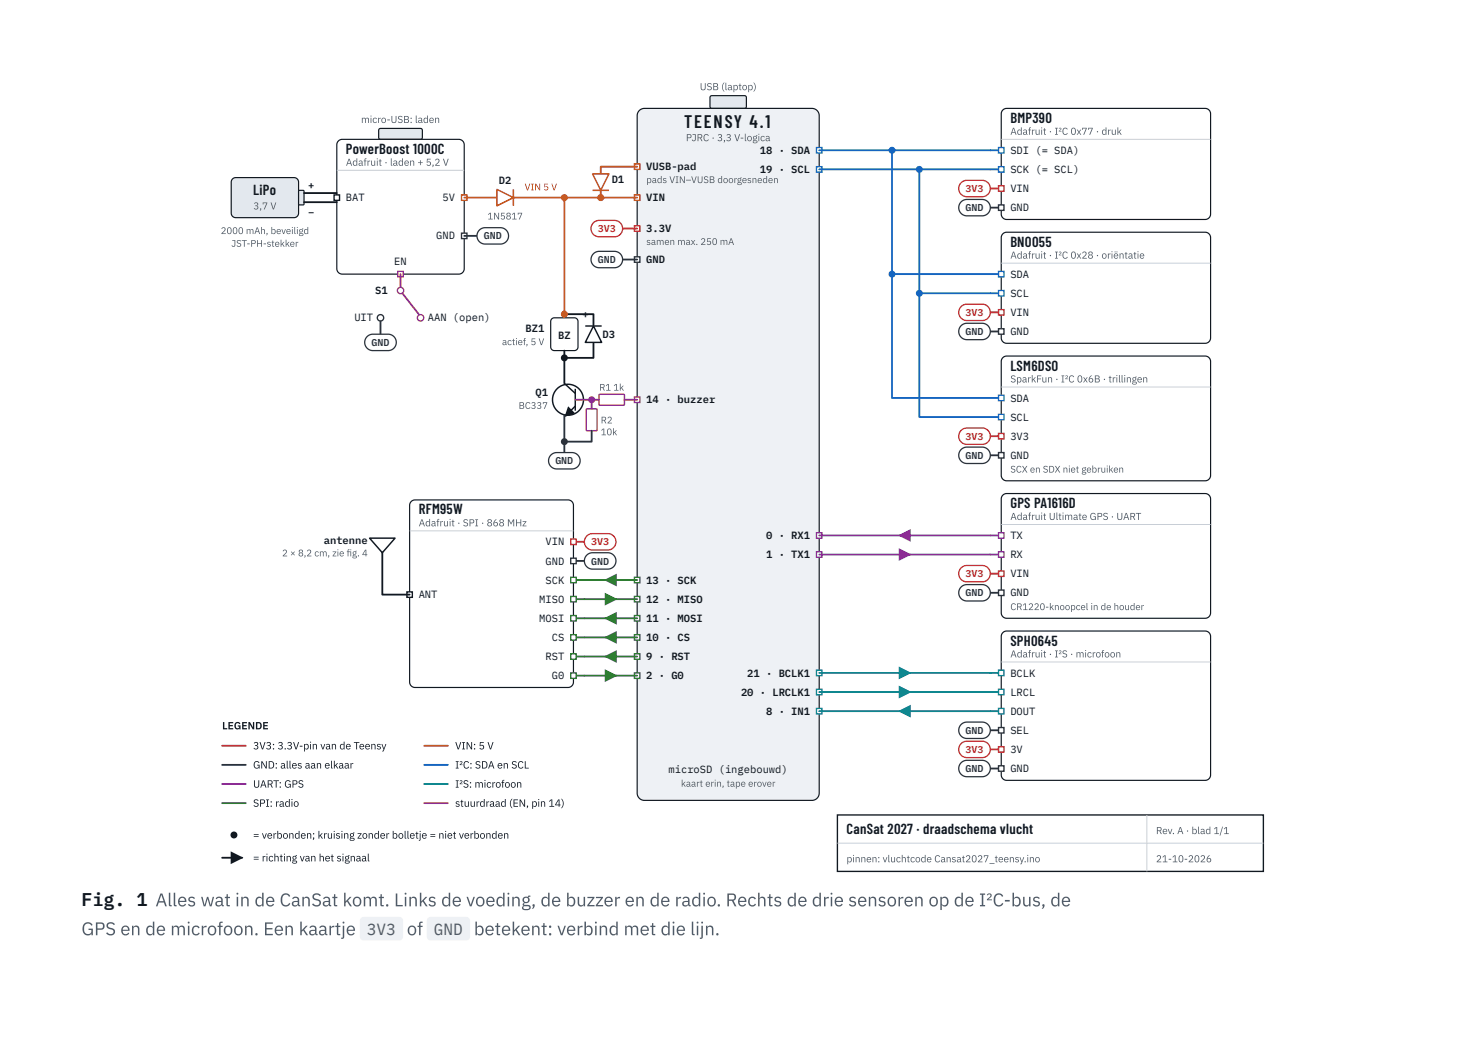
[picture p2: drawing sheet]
<svg xmlns="http://www.w3.org/2000/svg" width="297mm" height="210mm" viewBox="0 0 297 210" stroke-linecap="round" stroke-linejoin="round" font-family="sans-serif">
<path d="M202.1 22.2l.8-.4h39.9a1.1 1.1 0 0 1 1.1 1.1v20.2a1.1 1.1 0 0 1-1.1 1.1h-39.9a1.1 1.1 0 0 1-1.1-1.1v-20.2z" fill="none" stroke="#111820" stroke-width=".24"/>
<path d="M201.8 28.1h42.1" fill="none" stroke="#c9d0d8" stroke-width=".2"/>
<path d="M199.5 30.3h2.3" fill="none" stroke="#1565c0" stroke-width=".37"/>
<path d="M201.2 29.7h1.1v1.1h-1.1z" fill="#fff"/>
<path d="M201.2 29.7h1.1v1.1h-1.1z" fill="none" stroke="#1565c0" stroke-width=".28"/>
<path d="M199.5 34.1h2.3" fill="none" stroke="#1565c0" stroke-width=".37"/>
<path d="M201.2 33.6h1.1v1.1h-1.1z" fill="#fff"/>
<path d="M201.2 33.6h1.1v1.1h-1.1z" fill="none" stroke="#1565c0" stroke-width=".28"/>
<path d="M199.5 38h2.3" fill="none" stroke="#c62828" stroke-width=".37"/>
<path d="M201.2 37.4h1.1v1.1h-1.1z" fill="#fff"/>
<path d="M201.2 37.4h1.1v1.1h-1.1z" fill="none" stroke="#c62828" stroke-width=".28"/>
<path d="M199.5 41.8h2.3" fill="none" stroke="#2b323b" stroke-width=".37"/>
<path d="M201.2 41.3h1.1v1.1h-1.1z" fill="#fff"/>
<path d="M201.2 41.3h1.1v1.1h-1.1z" fill="none" stroke="#2b323b" stroke-width=".28"/>
<path d="M202.1 47.1l.8-.3h39.9a1.1 1.1 0 0 1 1.1 1.1v20.2a1.1 1.1 0 0 1-1.1 1.1h-39.9a1.1 1.1 0 0 1-1.1-1.1v-20.2z" fill="#fff"/>
<path d="M202.1 47.1l.8-.3h39.9a1.1 1.1 0 0 1 1.1 1.1v20.2a1.1 1.1 0 0 1-1.1 1.1h-39.9a1.1 1.1 0 0 1-1.1-1.1v-20.2z" fill="none" stroke="#111820" stroke-width=".24"/>
<path d="M201.8 53h42.1" fill="none" stroke="#c9d0d8" stroke-width=".2"/>
<path d="M199.5 55.2h2.3" fill="none" stroke="#1565c0" stroke-width=".37"/>
<path d="M201.2 54.7h1.1v1.1h-1.1z" fill="#fff"/>
<path d="M201.2 54.7h1.1v1.1h-1.1z" fill="none" stroke="#1565c0" stroke-width=".28"/>
<path d="M199.5 59.1h2.3" fill="none" stroke="#1565c0" stroke-width=".37"/>
<path d="M201.2 58.5h1.1v1.1h-1.1z" fill="#fff"/>
<path d="M201.2 58.5h1.1v1.1h-1.1z" fill="none" stroke="#1565c0" stroke-width=".28"/>
<path d="M199.5 62.9h2.3" fill="none" stroke="#c62828" stroke-width=".37"/>
<path d="M201.2 62.4h1.1v1.1h-1.1z" fill="#fff"/>
<path d="M201.2 62.4h1.1v1.1h-1.1z" fill="none" stroke="#c62828" stroke-width=".28"/>
<path d="M199.5 66.8h2.3" fill="none" stroke="#2b323b" stroke-width=".37"/>
<path d="M201.2 66.2h1.1v1.1h-1.1z" fill="#fff"/>
<path d="M201.2 66.2h1.1v1.1h-1.1z" fill="none" stroke="#2b323b" stroke-width=".28"/>
<path d="M202.1 72l.8-.3h39.9a1.1 1.1 0 0 1 1.1 1.1v22.9a1.1 1.1 0 0 1-1.1 1.1h-39.9a1.1 1.1 0 0 1-1.1-1.1v-22.9z" fill="#fff"/>
<path d="M202.1 72l.8-.3h39.9a1.1 1.1 0 0 1 1.1 1.1v22.9a1.1 1.1 0 0 1-1.1 1.1h-39.9a1.1 1.1 0 0 1-1.1-1.1v-22.9z" fill="none" stroke="#111820" stroke-width=".24"/>
<path d="M201.8 78h42.1" fill="none" stroke="#c9d0d8" stroke-width=".2"/>
<path d="M199.5 80.2h2.3" fill="none" stroke="#1565c0" stroke-width=".37"/>
<path d="M201.2 79.6h1.1v1.1h-1.1z" fill="#fff"/>
<path d="M201.2 79.6h1.1v1.1h-1.1z" fill="none" stroke="#1565c0" stroke-width=".28"/>
<path d="M199.5 84h2.3" fill="none" stroke="#1565c0" stroke-width=".37"/>
<path d="M201.2 83.5h1.1v1.1h-1.1z" fill="#fff"/>
<path d="M201.2 83.5h1.1v1.1h-1.1z" fill="none" stroke="#1565c0" stroke-width=".28"/>
<path d="M199.5 87.9h2.3" fill="none" stroke="#c62828" stroke-width=".37"/>
<path d="M201.2 87.3h1.1v1.1h-1.1z" fill="#fff"/>
<path d="M201.2 87.3h1.1v1.1h-1.1z" fill="none" stroke="#c62828" stroke-width=".28"/>
<path d="M199.5 91.7h2.3" fill="none" stroke="#2b323b" stroke-width=".37"/>
<path d="M201.2 91.2h1.1v1.1h-1.1z" fill="#fff"/>
<path d="M201.2 91.2h1.1v1.1h-1.1z" fill="none" stroke="#2b323b" stroke-width=".28"/>
<path d="M202.1 99.7l.8-.3h39.9a1.1 1.1 0 0 1 1.1 1.1v22.9a1.1 1.1 0 0 1-1.1 1.1h-39.9a1.1 1.1 0 0 1-1.1-1.1v-22.9z" fill="#fff"/>
<path d="M202.1 99.7l.8-.3h39.9a1.1 1.1 0 0 1 1.1 1.1v22.9a1.1 1.1 0 0 1-1.1 1.1h-39.9a1.1 1.1 0 0 1-1.1-1.1v-22.9z" fill="none" stroke="#111820" stroke-width=".24"/>
<path d="M201.8 105.6h42.1" fill="none" stroke="#c9d0d8" stroke-width=".2"/>
<path d="M199.5 107.9h2.3" fill="none" stroke="#7b2fa8" stroke-width=".37"/>
<path d="M201.2 107.3h1.1v1.1h-1.1z" fill="#fff"/>
<path d="M201.2 107.3h1.1v1.1h-1.1z" fill="none" stroke="#7b2fa8" stroke-width=".28"/>
<path d="M199.5 111.7h2.3" fill="none" stroke="#7b2fa8" stroke-width=".37"/>
<path d="M201.2 111.2h1.1v1.1h-1.1z" fill="#fff"/>
<path d="M201.2 111.2h1.1v1.1h-1.1z" fill="none" stroke="#7b2fa8" stroke-width=".28"/>
<path d="M199.5 115.6h2.3" fill="none" stroke="#c62828" stroke-width=".37"/>
<path d="M201.2 115h1.1v1.1h-1.1z" fill="#fff"/>
<path d="M201.2 115h1.1v1.1h-1.1z" fill="none" stroke="#c62828" stroke-width=".28"/>
<path d="M199.5 119.4h2.3" fill="none" stroke="#2b323b" stroke-width=".37"/>
<path d="M201.2 118.9h1.1v1.1h-1.1z" fill="#fff"/>
<path d="M201.2 118.9h1.1v1.1h-1.1z" fill="none" stroke="#2b323b" stroke-width=".28"/>
<path d="M202.1 127.4l.8-.3h39.9a1.1 1.1 0 0 1 1.1 1.1v27.9a1.1 1.1 0 0 1-1.1 1.1h-39.9a1.1 1.1 0 0 1-1.1-1.1v-27.9z" fill="#fff"/>
<path d="M202.1 127.4l.8-.3h39.9a1.1 1.1 0 0 1 1.1 1.1v27.9a1.1 1.1 0 0 1-1.1 1.1h-39.9a1.1 1.1 0 0 1-1.1-1.1v-27.9z" fill="none" stroke="#111820" stroke-width=".24"/>
<path d="M201.8 133.3h42.1" fill="none" stroke="#c9d0d8" stroke-width=".2"/>
<path d="M199.5 135.5h2.3" fill="none" stroke="#00808b" stroke-width=".37"/>
<path d="M201.2 135h1.1v1.1h-1.1z" fill="#fff"/>
<path d="M201.2 135h1.1v1.1h-1.1z" fill="none" stroke="#00808b" stroke-width=".28"/>
<path d="M199.5 139.4h2.3" fill="none" stroke="#00808b" stroke-width=".37"/>
<path d="M201.2 138.8h1.1v1.1h-1.1z" fill="#fff"/>
<path d="M201.2 138.8h1.1v1.1h-1.1z" fill="none" stroke="#00808b" stroke-width=".28"/>
<path d="M199.5 143.2h2.3" fill="none" stroke="#00808b" stroke-width=".37"/>
<path d="M201.2 142.7h1.1v1.1h-1.1z" fill="#fff"/>
<path d="M201.2 142.7h1.1v1.1h-1.1z" fill="none" stroke="#00808b" stroke-width=".28"/>
<path d="M199.5 147.1h2.3" fill="none" stroke="#2b323b" stroke-width=".37"/>
<path d="M201.2 146.5h1.1v1.1h-1.1z" fill="#fff"/>
<path d="M201.2 146.5h1.1v1.1h-1.1z" fill="none" stroke="#2b323b" stroke-width=".28"/>
<path d="M199.5 151h2.3" fill="none" stroke="#c62828" stroke-width=".37"/>
<path d="M201.2 150.4h1.1v1.1h-1.1z" fill="#fff"/>
<path d="M201.2 150.4h1.1v1.1h-1.1z" fill="none" stroke="#c62828" stroke-width=".28"/>
<path d="M199.5 154.8h2.3" fill="none" stroke="#2b323b" stroke-width=".37"/>
<path d="M201.2 154.3h1.1v1.1h-1.1z" fill="#fff"/>
<path d="M201.2 154.3h1.1v1.1h-1.1z" fill="none" stroke="#2b323b" stroke-width=".28"/>
<path d="M143.2 19.4l.2-.1h6.8l.2 .3v2l-.4 .2h-6.7l-.2-.3z" fill="#e3e8ee"/>
<path d="M143.2 19.4l.2-.1h6.8l.2 .3v2l-.4 .2h-6.7l-.2-.3z" fill="none" stroke="#111820" stroke-width=".24"/>
<path d="M128.8 22.3l.5-.4 .6-.1h33.7a1.47 1.47 0 0 1 1.5 1.5v136.5a1.47 1.47 0 0 1-1.5 1.4h-33.7a1.47 1.47 0 0 1-1.5-1.4v-136.5l.1-.6z" fill="#eef1f5"/>
<path d="M128.8 22.3l.5-.4 .6-.1h33.7a1.47 1.47 0 0 1 1.5 1.5v136.5a1.47 1.47 0 0 1-1.5 1.4h-33.7a1.47 1.47 0 0 1-1.5-1.4v-136.5l.1-.6z" fill="none" stroke="#111820" stroke-width=".24"/>
<path d="M164.5 29.7h1.1v1.1h-1.1z" fill="#fff"/>
<path d="M164.5 29.7h1.1v1.1h-1.1z" fill="none" stroke="#1565c0" stroke-width=".28"/>
<path d="M164.5 33.6h1.1v1.1h-1.1z" fill="#fff"/>
<path d="M164.5 33.6h1.1v1.1h-1.1z" fill="none" stroke="#1565c0" stroke-width=".28"/>
<path d="M164.5 107.3h1.1v1.1h-1.1z" fill="#fff"/>
<path d="M164.5 107.3h1.1v1.1h-1.1z" fill="none" stroke="#7b2fa8" stroke-width=".28"/>
<path d="M164.5 111.2h1.1v1.1h-1.1z" fill="#fff"/>
<path d="M164.5 111.2h1.1v1.1h-1.1z" fill="none" stroke="#7b2fa8" stroke-width=".28"/>
<path d="M164.5 135h1.1v1.1h-1.1z" fill="#fff"/>
<path d="M164.5 135h1.1v1.1h-1.1z" fill="none" stroke="#00808b" stroke-width=".28"/>
<path d="M164.5 138.8h1.1v1.1h-1.1z" fill="#fff"/>
<path d="M164.5 138.8h1.1v1.1h-1.1z" fill="none" stroke="#00808b" stroke-width=".28"/>
<path d="M164.5 142.7h1.1v1.1h-1.1z" fill="#fff"/>
<path d="M164.5 142.7h1.1v1.1h-1.1z" fill="none" stroke="#00808b" stroke-width=".28"/>
<path d="M165.1 30.3h34.4M165.1 34.1h34.4M179.7 30.3v49.9h19.8M185.2 34.1v49.9h14.3M179.7 55.2h19.8M185.2 59.1h14.3" fill="none" stroke="#1565c0" stroke-width=".37"/>
<g fill="#1565c0">
<circle cx="179.7" cy="30.3" r=".7"/>
<circle cx="185.2" cy="34.1" r=".7"/>
<circle cx="179.7" cy="55.2" r=".7"/>
<circle cx="185.2" cy="59.1" r=".7"/>
</g>
<path d="M181.2 107.9h18.3" fill="none" stroke="#7b2fa8" stroke-width=".37"/>
<path d="M181 107.9l2.5-1.3v2.5z" fill="#7b2fa8"/>
<path d="M165.1 107.9h16.1M165.1 111.7h18.3" fill="none" stroke="#7b2fa8" stroke-width=".37"/>
<path d="M181.1 110.4l2.6 1.3-2.6 1.3z" fill="#7b2fa8"/>
<path d="M183.4 111.7h16.1" fill="none" stroke="#7b2fa8" stroke-width=".37"/>
<path d="M165.1 135.5h18.3" fill="none" stroke="#00808b" stroke-width=".37"/>
<path d="M181.1 134.3l2.6 1.2-2.6 1.3z" fill="#00808b"/>
<path d="M165.1 139.4h18.3M183.4 135.5h16.1" fill="none" stroke="#00808b" stroke-width=".37"/>
<path d="M181.1 138.1l2.6 1.3-2.6 1.3z" fill="#00808b"/>
<path d="M183.4 139.4h16.1M181.2 143.2h18.3" fill="none" stroke="#00808b" stroke-width=".37"/>
<path d="M181 143.2l2.5-1.2v2.5z" fill="#00808b"/>
<path d="M165.1 143.2h16.1" fill="none" stroke="#00808b" stroke-width=".37"/>
<path d="M193.7 36.8l1-.5h3.2a1.65 1.65 0 0 1 1.6 1.7 1.65 1.65 0 0 1-1.6 1.6h-3.1a1.65 1.65 0 0 1-1.5-1 1.65 1.65 0 0 1 .4-1.8z" fill="#fff"/>
<path d="M193.7 36.8l1-.5h3.2a1.65 1.65 0 0 1 1.6 1.7 1.65 1.65 0 0 1-1.6 1.6h-3.1a1.65 1.65 0 0 1-1.5-1 1.65 1.65 0 0 1 .4-1.8z" fill="none" stroke="#c62828" stroke-width=".26"/>
<path d="M193.7 40.7l1-.5h3.2a1.65 1.65 0 0 1 1.6 1.6 1.65 1.65 0 0 1-1.6 1.7h-3.1a1.65 1.65 0 0 1-1.5-1 1.65 1.65 0 0 1 .4-1.8z" fill="#fff"/>
<path d="M193.7 40.7l1-.5h3.2a1.65 1.65 0 0 1 1.6 1.6 1.65 1.65 0 0 1-1.6 1.7h-3.1a1.65 1.65 0 0 1-1.5-1 1.65 1.65 0 0 1 .4-1.8z" fill="none" stroke="#2b323b" stroke-width=".26"/>
<path d="M193.7 61.7l1-.4h3.2a1.65 1.65 0 0 1 1.6 1.6 1.65 1.65 0 0 1-1.6 1.7h-3.1a1.65 1.65 0 0 1-1.5-1.1 1.65 1.65 0 0 1 .4-1.8z" fill="#fff"/>
<path d="M193.7 61.7l1-.4h3.2a1.65 1.65 0 0 1 1.6 1.6 1.65 1.65 0 0 1-1.6 1.7h-3.1a1.65 1.65 0 0 1-1.5-1.1 1.65 1.65 0 0 1 .4-1.8z" fill="none" stroke="#c62828" stroke-width=".26"/>
<path d="M193.7 65.6l1-.5h3.2a1.65 1.65 0 0 1 1.6 1.7 1.65 1.65 0 0 1-1.6 1.6h-3.1a1.65 1.65 0 0 1-1.5-1 1.65 1.65 0 0 1 .4-1.8z" fill="#fff"/>
<path d="M193.7 65.6l1-.5h3.2a1.65 1.65 0 0 1 1.6 1.7 1.65 1.65 0 0 1-1.6 1.6h-3.1a1.65 1.65 0 0 1-1.5-1 1.65 1.65 0 0 1 .4-1.8z" fill="none" stroke="#2b323b" stroke-width=".26"/>
<path d="M193.7 86.7l1-.5h3.2a1.65 1.65 0 0 1 1.6 1.7 1.65 1.65 0 0 1-1.6 1.6h-3.1a1.65 1.65 0 0 1-1.5-1 1.65 1.65 0 0 1 .4-1.8z" fill="#fff"/>
<path d="M193.7 86.7l1-.5h3.2a1.65 1.65 0 0 1 1.6 1.7 1.65 1.65 0 0 1-1.6 1.6h-3.1a1.65 1.65 0 0 1-1.5-1 1.65 1.65 0 0 1 .4-1.8z" fill="none" stroke="#c62828" stroke-width=".26"/>
<path d="M193.7 90.5l1-.4h3.2a1.65 1.65 0 0 1 1.6 1.6 1.65 1.65 0 0 1-1.6 1.7h-3.1a1.65 1.65 0 0 1-1.5-1.1 1.65 1.65 0 0 1 .4-1.8z" fill="#fff"/>
<path d="M193.7 90.5l1-.4h3.2a1.65 1.65 0 0 1 1.6 1.6 1.65 1.65 0 0 1-1.6 1.7h-3.1a1.65 1.65 0 0 1-1.5-1.1 1.65 1.65 0 0 1 .4-1.8z" fill="none" stroke="#2b323b" stroke-width=".26"/>
<path d="M193.7 114.4l1-.5h3.2a1.65 1.65 0 0 1 1.6 1.7 1.65 1.65 0 0 1-1.6 1.6h-3.1a1.65 1.65 0 0 1-1.5-1 1.65 1.65 0 0 1 .4-1.8z" fill="#fff"/>
<path d="M193.7 114.4l1-.5h3.2a1.65 1.65 0 0 1 1.6 1.7 1.65 1.65 0 0 1-1.6 1.6h-3.1a1.65 1.65 0 0 1-1.5-1 1.65 1.65 0 0 1 .4-1.8z" fill="none" stroke="#c62828" stroke-width=".26"/>
<path d="M193.7 118.2l1-.4h3.2a1.65 1.65 0 0 1 1.6 1.6 1.65 1.65 0 0 1-1.6 1.7h-3.1a1.65 1.65 0 0 1-1.5-1.1 1.65 1.65 0 0 1 .4-1.8z" fill="#fff"/>
<path d="M193.7 118.2l1-.4h3.2a1.65 1.65 0 0 1 1.6 1.6 1.65 1.65 0 0 1-1.6 1.7h-3.1a1.65 1.65 0 0 1-1.5-1.1 1.65 1.65 0 0 1 .4-1.8z" fill="none" stroke="#2b323b" stroke-width=".26"/>
<path d="M193.7 145.9l1-.4 3.2-.1a1.65 1.65 0 0 1 1.6 1.7 1.65 1.65 0 0 1-1.6 1.6h-3.1a1.65 1.65 0 0 1-1.5-1 1.65 1.65 0 0 1 .4-1.8z" fill="#fff"/>
<path d="M193.7 145.9l1-.4 3.2-.1a1.65 1.65 0 0 1 1.6 1.7 1.65 1.65 0 0 1-1.6 1.6h-3.1a1.65 1.65 0 0 1-1.5-1 1.65 1.65 0 0 1 .4-1.8z" fill="none" stroke="#2b323b" stroke-width=".26"/>
<path d="M193.7 149.8l1-.5h3.2a1.65 1.65 0 0 1 1.6 1.7 1.65 1.65 0 0 1-1.6 1.6h-3.1a1.65 1.65 0 0 1-1.5-1 1.65 1.65 0 0 1 .4-1.8z" fill="#fff"/>
<path d="M193.7 149.8l1-.5h3.2a1.65 1.65 0 0 1 1.6 1.7 1.65 1.65 0 0 1-1.6 1.6h-3.1a1.65 1.65 0 0 1-1.5-1 1.65 1.65 0 0 1 .4-1.8z" fill="none" stroke="#c62828" stroke-width=".26"/>
<path d="M193.7 153.6l1-.4h3.2a1.65 1.65 0 0 1 1.6 1.6 1.65 1.65 0 0 1-1.6 1.7h-3.1a1.65 1.65 0 0 1-1.5-1.1 1.65 1.65 0 0 1 .4-1.8z" fill="#fff"/>
<path d="M193.7 153.6l1-.4h3.2a1.65 1.65 0 0 1 1.6 1.6 1.65 1.65 0 0 1-1.6 1.7h-3.1a1.65 1.65 0 0 1-1.5-1.1 1.65 1.65 0 0 1 .4-1.8z" fill="none" stroke="#2b323b" stroke-width=".26"/>
<path d="M127.8 33h1.1v1.1h-1.1z" fill="#fff"/>
<path d="M127.8 33h1.1v1.1h-1.1z" fill="none" stroke="#c25f00" stroke-width=".28"/>
<path d="M127.8 39.3h1.1v1.1h-1.1z" fill="#fff"/>
<path d="M127.8 39.3h1.1v1.1h-1.1z" fill="none" stroke="#c25f00" stroke-width=".28"/>
<path d="M127.8 45.5h1.1v1.1h-1.1z" fill="#fff"/>
<path d="M127.8 45.5h1.1v1.1h-1.1z" fill="none" stroke="#c62828" stroke-width=".28"/>
<path d="M127.8 51.7h1.1v1.1h-1.1z" fill="#fff"/>
<path d="M127.8 51.7h1.1v1.1h-1.1z" fill="none" stroke="#2b323b" stroke-width=".28"/>
<path d="M127.8 80h1.1v1.1h-1.1z" fill="#fff"/>
<path d="M127.8 80h1.1v1.1h-1.1z" fill="none" stroke="#b0246c" stroke-width=".28"/>
<path d="M125.5 46h2.9" fill="none" stroke="#c62828" stroke-width=".37"/>
<path d="M119.6 44.9l1-.5h3.2a1.65 1.65 0 0 1 1.7 1.6 1.65 1.65 0 0 1-1.7 1.7h-3.1a1.65 1.65 0 0 1-1.5-1 1.65 1.65 0 0 1 .4-1.8z" fill="#fff"/>
<path d="M119.6 44.9l1-.5h3.2a1.65 1.65 0 0 1 1.7 1.6 1.65 1.65 0 0 1-1.7 1.7h-3.1a1.65 1.65 0 0 1-1.5-1 1.65 1.65 0 0 1 .4-1.8z" fill="none" stroke="#c62828" stroke-width=".26"/>
<path d="M125.5 52.3h2.9" fill="none" stroke="#2b323b" stroke-width=".37"/>
<path d="M119.6 51.1l1-.5h3.2a1.65 1.65 0 0 1 1.7 1.7 1.65 1.65 0 0 1-1.7 1.6h-3.1a1.65 1.65 0 0 1-1.5-1 1.65 1.65 0 0 1 .4-1.8z" fill="#fff"/>
<path d="M119.6 51.1l1-.5h3.2a1.65 1.65 0 0 1 1.7 1.7 1.65 1.65 0 0 1-1.7 1.6h-3.1a1.65 1.65 0 0 1-1.5-1 1.65 1.65 0 0 1 .4-1.8z" fill="none" stroke="#2b323b" stroke-width=".26"/>
<path d="M76.4 26l.3-.1h8.1l.3 .3v1.6l-.4 .3h-8.1l-.3-.4z" fill="#e3e8ee"/>
<path d="M76.4 26l.3-.1h8.1l.3 .3v1.6l-.4 .3h-8.1l-.3-.4z" fill="none" stroke="#111820" stroke-width=".24"/>
<path d="M68.2 28.4l.8-.3h23.4a1.1 1.1 0 0 1 1.1 1.1v24.9a1.1 1.1 0 0 1-1.1 1.1h-23.4a1.1 1.1 0 0 1-1.1-1.1v-24.9z" fill="#fff"/>
<path d="M68.2 28.4l.8-.3h23.4a1.1 1.1 0 0 1 1.1 1.1v24.9a1.1 1.1 0 0 1-1.1 1.1h-23.4a1.1 1.1 0 0 1-1.1-1.1v-24.9z" fill="none" stroke="#111820" stroke-width=".24"/>
<path d="M67.9 34.3h25.6" fill="none" stroke="#c9d0d8" stroke-width=".2"/>
<path d="M67.3 39.3h1.1v1.1h-1.1z" fill="#fff"/>
<path d="M67.3 39.3h1.1v1.1h-1.1z" fill="none" stroke="#111820" stroke-width=".28"/>
<path d="M93 39.3h1.1v1.1h-1.1z" fill="#fff"/>
<path d="M93 39.3h1.1v1.1h-1.1z" fill="none" stroke="#c25f00" stroke-width=".28"/>
<path d="M93 47h1.1v1.1h-1.1z" fill="#fff"/>
<path d="M93 47h1.1v1.1h-1.1z" fill="none" stroke="#2b323b" stroke-width=".28"/>
<path d="M80.2 54.7h1.1v1.1h-1.1z" fill="#fff"/>
<path d="M80.2 54.7h1.1v1.1h-1.1z" fill="none" stroke="#b0246c" stroke-width=".28"/>
<path d="M93.5 47.5h2.6" fill="none" stroke="#2b323b" stroke-width=".37"/>
<path d="M96.6 46.3l1-.4h3.2a1.65 1.65 0 0 1 1.7 1.6 1.65 1.65 0 0 1-1.7 1.7h-3a1.65 1.65 0 0 1-1.6-1.1 1.65 1.65 0 0 1 .4-1.8z" fill="#fff"/>
<path d="M96.6 46.3l1-.4h3.2a1.65 1.65 0 0 1 1.7 1.6 1.65 1.65 0 0 1-1.7 1.7h-3a1.65 1.65 0 0 1-1.6-1.1 1.65 1.65 0 0 1 .4-1.8z" fill="none" stroke="#2b323b" stroke-width=".26"/>
<path d="M46.9 36l.6-.2h11.7a.92 .92 0 0 1 1 .9v6.2a.92 .92 0 0 1-1 .9h-11.7a.92 .92 0 0 1-.9-.9v-6.2z" fill="#e3e8ee"/>
<path d="M46.9 36l.6-.2h11.7a.92 .92 0 0 1 1 .9v6.2a.92 .92 0 0 1-1 .9h-11.7a.92 .92 0 0 1-.9-.9v-6.2z" fill="none" stroke="#111820" stroke-width=".24"/>
<path d="M60.2 38.4l.9-.1 .1 .2 .1 2.6-.1 .2-1-.1z" fill="#e3e8ee"/>
<path d="M60.2 38.4l.9-.1 .1 .2 .1 2.6-.1 .2-1-.1z" fill="none" stroke="#111820" stroke-width=".24"/>
<path d="M61.3 38.9h6.6M61.3 40.7h6.6" fill="none" stroke="#111820" stroke-width=".37"/>
<path d="M93.5 39.8h6.6" fill="none" stroke="#c25f00" stroke-width=".37"/>
<path d="M100.1 38.2l3.3 1.6-3.3 1.7z" fill="#fff"/>
<path d="M100.1 38.2l3.3 1.6-3.3 1.7zM103.4 38.2v3.3" fill="none" stroke="#c25f00" stroke-width=".29"/>
<path d="M103.4 39.8h25M128.4 33.6h-7.3v1.4" fill="none" stroke="#c25f00" stroke-width=".37"/>
<path d="M119.4 35h3.3l-1.6 3.3z" fill="#fff"/>
<path d="M119.4 35h3.3l-1.6 3.3zM119.4 38.3h3.3" fill="none" stroke="#c25f00" stroke-width=".29"/>
<path d="M121.1 38.3v1.5" fill="none" stroke="#c25f00" stroke-width=".37"/>
<circle cx="121.1" cy="39.8" r=".7" fill="#c25f00"/>
<path d="M80.7 55.2v2.6" fill="none" stroke="#b0246c" stroke-width=".37"/>
<circle cx="80.7" cy="58.5" r=".64" fill="#fff"/>
<circle cx="80.7" cy="58.5" r=".64" fill="none" stroke="#b0246c" stroke-width=".28"/>
<circle cx="76.7" cy="64" r=".64" fill="#fff"/>
<circle cx="76.7" cy="64" r=".64" fill="none" stroke="#2b323b" stroke-width=".28"/>
<circle cx="84.7" cy="64" r=".64" fill="#fff"/>
<circle cx="84.7" cy="64" r=".64" fill="none" stroke="#b0246c" stroke-width=".28"/>
<path d="M81.1 59.1l3.3 4.2" fill="none" stroke="#b0246c" stroke-width=".37"/>
<path d="M76.7 64.8v2.5" fill="none" stroke="#2b323b" stroke-width=".37"/>
<path d="M74 67.8l1-.5h3.2a1.65 1.65 0 0 1 1.7 1.7 1.65 1.65 0 0 1-1.7 1.6h-3.1a1.65 1.65 0 0 1-1.5-1 1.65 1.65 0 0 1 .4-1.8z" fill="#fff"/>
<path d="M74 67.8l1-.5h3.2a1.65 1.65 0 0 1 1.7 1.7 1.65 1.65 0 0 1-1.7 1.6h-3.1a1.65 1.65 0 0 1-1.5-1 1.65 1.65 0 0 1 .4-1.8z" fill="none" stroke="#2b323b" stroke-width=".26"/>
<circle cx="113.7" cy="39.8" r=".7" fill="#c25f00"/>
<path d="M113.7 39.8v24.2" fill="none" stroke="#c25f00" stroke-width=".37"/>
<path d="M111.2 64.2l.5-.2h4a.73 .73 0 0 1 .8 .8v5.1a.73 .73 0 0 1-.8 .7h-4a.73 .73 0 0 1-.7-.7v-5.1z" fill="#fff"/>
<path d="M111.2 64.2l.5-.2h4a.73 .73 0 0 1 .8 .8v5.1a.73 .73 0 0 1-.8 .7h-4a.73 .73 0 0 1-.7-.7v-5.1z" fill="none" stroke="#111820" stroke-width=".24"/>
<path d="M113.7 63.3h5.9v2.2" fill="none" stroke="#111820" stroke-width=".37"/>
<path d="M119.6 65.7l1.6 3.3h-3.3z" fill="#fff"/>
<path d="M117.9 65.7h3.3M119.6 65.7l1.6 3.3h-3.3z" fill="none" stroke="#111820" stroke-width=".29"/>
<path d="M119.6 69.2v2.9h-5.9" fill="none" stroke="#111820" stroke-width=".37"/>
<circle cx="113.7" cy="63.3" r=".7" fill="#c25f00"/>
<path d="M113.7 70.6v6.6" fill="none" stroke="#111820" stroke-width=".37"/>
<circle cx="113.7" cy="72.1" r=".7" fill="#111820"/>
<circle cx="114.5" cy="80.5" r="3.1" fill="#fff"/>
<g fill="none" stroke="#111820" stroke-width=".29">
<path d="M113.7 77.2l2.2 2M115.9 78.3v4.4M115.9 81.8l-2 2"/>
<circle cx="114.5" cy="80.5" r="3.1"/>
</g>
<path d="M114.5 81.8l1.4 1.4-2.1 .8z" fill="#111820"/>
<path d="M113.7 83.6v5.4" fill="none" stroke="#2b323b" stroke-width=".37"/>
<path d="M115.9 80.5h3.3" fill="none" stroke="#b0246c" stroke-width=".37"/>
<circle cx="119.2" cy="80.5" r=".7" fill="#b0246c"/>
<path d="M120.7 79.5l5-.1 .1 .2v1.9l-.2 .1h-4.8l-.1-.2z" fill="#fff"/>
<path d="M120.7 79.5l5-.1 .1 .2v1.9l-.2 .1h-4.8l-.1-.2z" fill="none" stroke="#b0246c" stroke-width=".29"/>
<path d="M119.2 80.5h1.5M125.8 80.5h2.6" fill="none" stroke="#b0246c" stroke-width=".37"/>
<path d="M118.2 82.4h1.9l.2 .1v4.1l-.1 .1-1.9 .1-.2-.2z" fill="#fff"/>
<path d="M118.2 82.4h1.9l.2 .1v4.1l-.1 .1-1.9 .1-.2-.2z" fill="none" stroke="#b0246c" stroke-width=".29"/>
<path d="M119.2 80.5v1.9" fill="none" stroke="#b0246c" stroke-width=".37"/>
<path d="M119.2 86.8v2.2h-5.5" fill="none" stroke="#2b323b" stroke-width=".37"/>
<circle cx="113.7" cy="89" r=".7" fill="#2b323b"/>
<path d="M113.7 89v2.2" fill="none" stroke="#2b323b" stroke-width=".37"/>
<path d="M111 91.6l1-.4h3.2a1.65 1.65 0 0 1 1.7 1.6 1.65 1.65 0 0 1-1.7 1.7h-3a1.65 1.65 0 0 1-1.5-1.1 1.65 1.65 0 0 1 .3-1.8z" fill="#fff"/>
<path d="M111 91.6l1-.4h3.2a1.65 1.65 0 0 1 1.7 1.6 1.65 1.65 0 0 1-1.7 1.7h-3a1.65 1.65 0 0 1-1.5-1.1 1.65 1.65 0 0 1 .3-1.8z" fill="none" stroke="#2b323b" stroke-width=".26"/>
<path d="M82.9 101l.7-.3h30.9a1.1 1.1 0 0 1 1.1 1.1v35.6a1.1 1.1 0 0 1-1.1 1.1h-30.9a1.1 1.1 0 0 1-1.1-1.1v-35.6z" fill="#fff"/>
<path d="M82.9 101l.7-.3h30.9a1.1 1.1 0 0 1 1.1 1.1v35.6a1.1 1.1 0 0 1-1.1 1.1h-30.9a1.1 1.1 0 0 1-1.1-1.1v-35.6z" fill="none" stroke="#111820" stroke-width=".24"/>
<path d="M82.5 106.9h33.1" fill="none" stroke="#c9d0d8" stroke-width=".2"/>
<path d="M115.6 109.1h2.2" fill="none" stroke="#c62828" stroke-width=".37"/>
<path d="M115 108.6h1.1v1.1h-1.1z" fill="#fff"/>
<path d="M115 108.6h1.1v1.1h-1.1z" fill="none" stroke="#c62828" stroke-width=".28"/>
<path d="M115.6 113h2.2" fill="none" stroke="#2b323b" stroke-width=".37"/>
<path d="M115 112.4h1.1v1.1h-1.1z" fill="#fff"/>
<path d="M115 112.4h1.1v1.1h-1.1z" fill="none" stroke="#2b323b" stroke-width=".28"/>
<path d="M115.6 116.8h2.2" fill="none" stroke="#2e7d32" stroke-width=".37"/>
<path d="M115 116.3h1.1v1.1h-1.1z" fill="#fff"/>
<path d="M115 116.3h1.1v1.1h-1.1z" fill="none" stroke="#2e7d32" stroke-width=".28"/>
<path d="M115.6 120.7h2.2" fill="none" stroke="#2e7d32" stroke-width=".37"/>
<path d="M115 120.1h1.1v1.1h-1.1z" fill="#fff"/>
<path d="M115 120.1h1.1v1.1h-1.1z" fill="none" stroke="#2e7d32" stroke-width=".28"/>
<path d="M115.6 124.5h2.2" fill="none" stroke="#2e7d32" stroke-width=".37"/>
<path d="M115 124h1.1v1.1h-1.1z" fill="#fff"/>
<path d="M115 124h1.1v1.1h-1.1z" fill="none" stroke="#2e7d32" stroke-width=".28"/>
<path d="M115.6 128.4h2.2" fill="none" stroke="#2e7d32" stroke-width=".37"/>
<path d="M115 127.8h1.1v1.1h-1.1z" fill="#fff"/>
<path d="M115 127.8h1.1v1.1h-1.1z" fill="none" stroke="#2e7d32" stroke-width=".28"/>
<path d="M115.6 132.2h2.2" fill="none" stroke="#2e7d32" stroke-width=".37"/>
<path d="M115 131.7h1.1v1.1h-1.1z" fill="#fff"/>
<path d="M115 131.7h1.1v1.1h-1.1z" fill="none" stroke="#2e7d32" stroke-width=".28"/>
<path d="M115.6 136.1h2.2" fill="none" stroke="#2e7d32" stroke-width=".37"/>
<path d="M115 135.5h1.1v1.1h-1.1z" fill="#fff"/>
<path d="M115 135.5h1.1v1.1h-1.1z" fill="none" stroke="#2e7d32" stroke-width=".28"/>
<path d="M127.8 116.3h1.1v1.1h-1.1z" fill="#fff"/>
<path d="M127.8 116.3h1.1v1.1h-1.1z" fill="none" stroke="#2e7d32" stroke-width=".28"/>
<path d="M122 116.8h6.4" fill="none" stroke="#2e7d32" stroke-width=".37"/>
<path d="M121.7 116.8l2.6-1.2v2.5z" fill="#2e7d32"/>
<path d="M117.8 116.8h4.2" fill="none" stroke="#2e7d32" stroke-width=".37"/>
<path d="M127.8 120.1h1.1v1.1h-1.1z" fill="#fff"/>
<path d="M127.8 120.1h1.1v1.1h-1.1z" fill="none" stroke="#2e7d32" stroke-width=".28"/>
<path d="M117.8 120.7h6.4" fill="none" stroke="#2e7d32" stroke-width=".37"/>
<path d="M121.9 119.4l2.5 1.3-2.5 1.3z" fill="#2e7d32"/>
<path d="M124.2 120.7h4.2" fill="none" stroke="#2e7d32" stroke-width=".37"/>
<path d="M127.8 124h1.1v1.1h-1.1z" fill="#fff"/>
<path d="M127.8 124h1.1v1.1h-1.1z" fill="none" stroke="#2e7d32" stroke-width=".28"/>
<path d="M122 124.5h6.4" fill="none" stroke="#2e7d32" stroke-width=".37"/>
<path d="M121.7 124.5l2.6-1.2v2.5z" fill="#2e7d32"/>
<path d="M117.8 124.5h4.2" fill="none" stroke="#2e7d32" stroke-width=".37"/>
<path d="M127.8 127.8h1.1v1.1h-1.1z" fill="#fff"/>
<path d="M127.8 127.8h1.1v1.1h-1.1z" fill="none" stroke="#2e7d32" stroke-width=".28"/>
<path d="M122 128.4h6.4" fill="none" stroke="#2e7d32" stroke-width=".37"/>
<path d="M121.7 128.4l2.6-1.3v2.6z" fill="#2e7d32"/>
<path d="M117.8 128.4h4.2" fill="none" stroke="#2e7d32" stroke-width=".37"/>
<path d="M127.8 131.7h1.1v1.1h-1.1z" fill="#fff"/>
<path d="M127.8 131.7h1.1v1.1h-1.1z" fill="none" stroke="#2e7d32" stroke-width=".28"/>
<path d="M122 132.2h6.4" fill="none" stroke="#2e7d32" stroke-width=".37"/>
<path d="M121.7 132.2l2.6-1.2v2.5z" fill="#2e7d32"/>
<path d="M117.8 132.2h4.2" fill="none" stroke="#2e7d32" stroke-width=".37"/>
<path d="M127.8 135.5h1.1v1.1h-1.1z" fill="#fff"/>
<path d="M127.8 135.5h1.1v1.1h-1.1z" fill="none" stroke="#2e7d32" stroke-width=".28"/>
<path d="M117.8 136.1h6.4" fill="none" stroke="#2e7d32" stroke-width=".37"/>
<path d="M121.9 134.8l2.5 1.3-2.5 1.3z" fill="#2e7d32"/>
<path d="M124.2 136.1h4.2" fill="none" stroke="#2e7d32" stroke-width=".37"/>
<path d="M118.2 108l1-.5h3.3a1.65 1.65 0 0 1 1.6 1.6 1.65 1.65 0 0 1-1.6 1.7h-3.1a1.65 1.65 0 0 1-1.5-1 1.65 1.65 0 0 1 .3-1.8z" fill="#fff"/>
<path d="M118.2 108l1-.5h3.3a1.65 1.65 0 0 1 1.6 1.6 1.65 1.65 0 0 1-1.6 1.7h-3.1a1.65 1.65 0 0 1-1.5-1 1.65 1.65 0 0 1 .3-1.8z" fill="none" stroke="#c62828" stroke-width=".26"/>
<path d="M118.2 111.8l1-.5h3.3a1.65 1.65 0 0 1 1.6 1.7 1.65 1.65 0 0 1-1.6 1.6h-3.1a1.65 1.65 0 0 1-1.5-1 1.65 1.65 0 0 1 .3-1.8z" fill="#fff"/>
<path d="M118.2 111.8l1-.5h3.3a1.65 1.65 0 0 1 1.6 1.7 1.65 1.65 0 0 1-1.6 1.6h-3.1a1.65 1.65 0 0 1-1.5-1 1.65 1.65 0 0 1 .3-1.8z" fill="none" stroke="#2b323b" stroke-width=".26"/>
<path d="M82 119.2h1.1v1.1h-1.1z" fill="#fff"/>
<path d="M82 119.2h1.1v1.1h-1.1z" fill="none" stroke="#111820" stroke-width=".28"/>
<path d="M77 111v8.8h5.5" fill="none" stroke="#111820" stroke-width=".37"/>
<path d="M74.5 108.4h5.1l-2.6 2.9z" fill="#fff"/>
<path d="M74.5 108.4h5.1l-2.6 2.9z" fill="none" stroke="#111820" stroke-width=".29"/>
<path d="M44.8 150.2h4.7" fill="none" stroke="#c62828" stroke-width=".37"/>
<path d="M85.5 150.2h4.7" fill="none" stroke="#c25f00" stroke-width=".37"/>
<path d="M44.8 154.1h4.7" fill="none" stroke="#2b323b" stroke-width=".37"/>
<path d="M85.5 154.1h4.7" fill="none" stroke="#1565c0" stroke-width=".37"/>
<path d="M44.8 157.9h4.7" fill="none" stroke="#7b2fa8" stroke-width=".37"/>
<path d="M85.5 157.9h4.7" fill="none" stroke="#00808b" stroke-width=".37"/>
<path d="M44.8 161.8h4.7" fill="none" stroke="#2e7d32" stroke-width=".37"/>
<path d="M85.5 161.8h4.7" fill="none" stroke="#b0246c" stroke-width=".37"/>
<circle cx="47.1" cy="168.2" r=".7" fill="#111820"/>
<path d="M44.8 172.8h4" fill="none" stroke="#111820" stroke-width=".37"/>
<path d="M46.5 171.5l2.5 1.3-2.5 1.3z" fill="#111820"/>
<path d="M168.7 164.2h85.9v11.3h-85.9z" fill="#fff"/>
<path d="M168.7 164.2h85.9v11.3h-85.9z" fill="none" stroke="#111820" stroke-width=".28"/>
<path d="M168.7 169.8h85.9M231.1 164.2v11.3" fill="none" stroke="#c9d0d8" stroke-width=".2"/>
<g fill="#eef1f5">
<path d="M72.7 184.9l.6-.2h7.1a.79 .79 0 0 1 .8 .8v3.1a.79 .79 0 0 1-.8 .8h-7.1a.79 .79 0 0 1-.8-.8v-3.1z"/>
<path d="M86.2 184.9l.6-.2h7.1a.79 .79 0 0 1 .8 .8v3.1a.79 .79 0 0 1-.8 .8h-7.1a.79 .79 0 0 1-.8-.8v-3.1z"/>
</g>
<g font-size="3.7" fill="#111820">
<text x="137.9" y="25.9">TEENSY 4.1</text>
<text x="16.4" y="182.6">Fig. 1 Alles wat in de CanSat komt. Links de voeding, de buzzer en de radio. Rechts de drie sensoren op de I²C-bus, de</text>
</g>
<g font-size="3.7" fill="#4f5b69">
<text x="16.4" y="188.4">GPS en de microfoon. Een kaartje</text>
<text x="82" y="188.4">of</text>
<text x="95.5" y="188.4">betekent: verbind met die lijn.</text>
</g>
<g font-size="3.3" fill="#4f5b69">
<text x="73.9" y="188.4">3V3</text>
<text x="87.4" y="188.4">GND</text>
</g>
<g font-size="2.9" fill="#111820">
<text x="203.6" y="24.8">BMP390</text>
<text x="69.7" y="31">PowerBoost 1000C</text>
<text x="51" y="39.3">LiPo</text>
<text x="203.6" y="49.7">BNO055</text>
<text x="203.6" y="74.7">LSM6DSO</text>
<text x="84.4" y="103.6">RFM95W</text>
<text x="203.6" y="102.3">GPS PA1616D</text>
<text x="203.6" y="130">SPH0645</text>
<text x="170.6" y="168">CanSat 2027 · draadschema vlucht</text>
</g>
<g font-size="2.1" fill="#111820">
<text x="130.2" y="34.3">VUSB-pad</text>
<text x="153.1" y="31">18 · SDA</text>
<text x="153.1" y="34.9">19 · SCL</text>
<text x="203.6" y="31">SDI (= SDA)</text>
<text x="203.6" y="34.9">SCK (= SCL)</text>
<text x="62.1" y="38">+</text>
<text x="69.7" y="40.5">BAT</text>
<text x="89.2" y="40.5">5V</text>
<text x="100.5" y="37.1">D2</text>
<text x="123.3" y="36.9">D1</text>
<text x="130.2" y="40.5">VIN</text>
<text x="203.6" y="38.7">VIN</text>
<text x="62.1" y="43.5">−</text>
<text x="130.2" y="46.8">3.3V</text>
<text x="203.6" y="42.6">GND</text>
<text x="79.4" y="53.4">EN</text>
<text x="87.9" y="48.2">GND</text>
<text x="130.2" y="53">GND</text>
<text x="75.6" y="59.2">S1</text>
<text x="203.6" y="55.9">SDA</text>
<text x="203.6" y="59.8">SCL</text>
<text x="71.4" y="64.7">UIT</text>
<text x="86.2" y="64.7">AAN (open)</text>
<text x="117.4" y="64">+</text>
<text x="203.6" y="63.6">VIN</text>
<text x="105.9" y="66.9">BZ1</text>
<text x="112.5" y="68.2">BZ</text>
<text x="121.4" y="68.1">D3</text>
<text x="203.6" y="67.5">GND</text>
<text x="107.9" y="79.8">Q1</text>
<text x="130.2" y="81.3">14 · buzzer</text>
<text x="203.6" y="80.9">SDA</text>
<text x="203.6" y="84.7">SCL</text>
<text x="203.6" y="88.6">3V3</text>
<text x="203.6" y="92.4">GND</text>
<text x="65.2" y="109.5">antenne</text>
<text x="109.9" y="109.9">VIN</text>
<text x="109.9" y="113.7">GND</text>
<text x="154.4" y="108.6">0 · RX1</text>
<text x="154.4" y="112.4">1 · TX1</text>
<text x="203.6" y="108.6">TX</text>
<text x="203.6" y="112.4">RX</text>
<text x="109.9" y="117.6">SCK</text>
<text x="130.2" y="117.6">13 · SCK</text>
<text x="203.6" y="116.3">VIN</text>
<text x="84.4" y="120.5">ANT</text>
<text x="108.7" y="121.4">MISO</text>
<text x="108.7" y="125.3">MOSI</text>
<text x="130.2" y="121.4">12 · MISO</text>
<text x="130.2" y="125.3">11 · MOSI</text>
<text x="203.6" y="120.1">GND</text>
<text x="111.2" y="129.1">CS</text>
<text x="130.2" y="129.1">10 · CS</text>
<text x="109.9" y="133">RST</text>
<text x="111.2" y="136.8">G0</text>
<text x="130.2" y="133">9 · RST</text>
<text x="130.2" y="136.8">2 · G0</text>
<text x="150.6" y="136.3">21 · BCLK1</text>
<text x="203.6" y="136.3">BCLK</text>
<text x="149.3" y="140.1">20 · LRCLK1</text>
<text x="154.4" y="144">8 · IN1</text>
<text x="203.6" y="140.1">LRCL</text>
<text x="203.6" y="144">DOUT</text>
<text x="44.8" y="146.9">LEGENDE</text>
<text x="203.6" y="147.8">SEL</text>
<text x="51" y="150.9">3V3: 3.3V-pin van de Teensy</text>
<text x="51" y="154.8">GND: alles aan elkaar</text>
<text x="91.7" y="150.9">VIN: 5 V</text>
<text x="91.7" y="154.8">I²C: SDA en SCL</text>
<text x="134.7" y="155.7">microSD (ingebouwd)</text>
<text x="203.6" y="151.7">3V</text>
<text x="203.6" y="155.5">GND</text>
<text x="51" y="158.7">UART: GPS</text>
<text x="91.7" y="158.7">I²S: microfoon</text>
<text x="51" y="162.5">SPI: radio</text>
<text x="91.7" y="162.5">stuurdraad (EN, pin 14)</text>
<text x="51" y="168.9">= verbonden; kruising zonder bolletje = niet verbonden</text>
<text x="51" y="173.5">= richting van het signaal</text>
</g>
<g font-size="2" fill="#4f5b69">
<text x="141" y="18.2">USB (laptop)</text>
<text x="72.7" y="24.8">micro-USB: laden</text>
<text x="138.2" y="28.4">PJRC · 3,3 V-logica</text>
<text x="203.6" y="27.1">Adafruit · I²C 0x77 · druk</text>
<text x="69.7" y="33.4">Adafruit · laden + 5,2 V</text>
<text x="51" y="42.2">3,7 V</text>
<text x="203.6" y="52.1">Adafruit · I²C 0x28 · oriëntatie</text>
<text x="203.6" y="77">SparkFun · I²C 0x6B · trillingen</text>
<text x="84.4" y="106">Adafruit · SPI · 868 MHz</text>
<text x="203.6" y="104.7">Adafruit Ultimate GPS · UART</text>
<text x="203.6" y="132.4">Adafruit · I²S · microfoon</text>
<text x="170.6" y="173.7">pinnen: vluchtcode Cansat2027_teensy.ino</text>
<text x="232.9" y="168">Rev. A · blad 1/1</text>
<text x="232.9" y="173.7">21-10-2026</text>
</g>
<g font-size="2" fill="#c62828">
<text x="194.6" y="38.7">3V3</text>
<text x="120.5" y="46.8">3V3</text>
<text x="194.6" y="63.6">3V3</text>
<text x="194.6" y="88.6">3V3</text>
<text x="119.1" y="109.9">3V3</text>
<text x="194.6" y="116.3">3V3</text>
<text x="194.6" y="151.7">3V3</text>
</g>
<g font-size="2" fill="#2b323b">
<text x="194.6" y="42.6">GND</text>
<text x="97.5" y="48.2">GND</text>
<text x="120.5" y="53">GND</text>
<text x="74.9" y="69.7">GND</text>
<text x="194.6" y="67.5">GND</text>
<text x="111.9" y="93.5">GND</text>
<text x="194.6" y="92.4">GND</text>
<text x="119.1" y="113.7">GND</text>
<text x="194.6" y="120.1">GND</text>
<text x="194.6" y="147.8">GND</text>
<text x="194.6" y="155.5">GND</text>
</g>
<text font-size="1.9" fill="#c25f00" x="105.7" y="38.3">VIN 5 V</text>
<g font-size="1.9" fill="#4f5b69">
<text x="130.2" y="36.9">pads VIN–VUSB doorgesneden</text>
<text x="44.5" y="47.1">2000 mAh, beveiligd</text>
<text x="98.2" y="44.2">1N5817</text>
<text x="46.6" y="49.7">JST-PH-stekker</text>
<text x="130.2" y="49.3">samen max. 250 mA</text>
<text x="101.2" y="69.5">actief, 5 V</text>
<text x="104.5" y="82.4">BC337</text>
<text x="120.7" y="78.7">R1</text>
<text x="123.6" y="78.7">1k</text>
<text x="121" y="85.3">R2</text>
<text x="121" y="87.7">10k</text>
<text x="203.6" y="95.2">SCX en SDX niet gebruiken</text>
<text x="56.8" y="112.1">2 × 8,2 cm, zie fg. 4</text>
<text x="69.8" y="112.1">i</text>
<text x="203.6" y="122.9">CR1220-knoopcel in de houder</text>
<text x="137.2" y="158.5">kaart erin, tape erover</text>
</g>
</svg>
